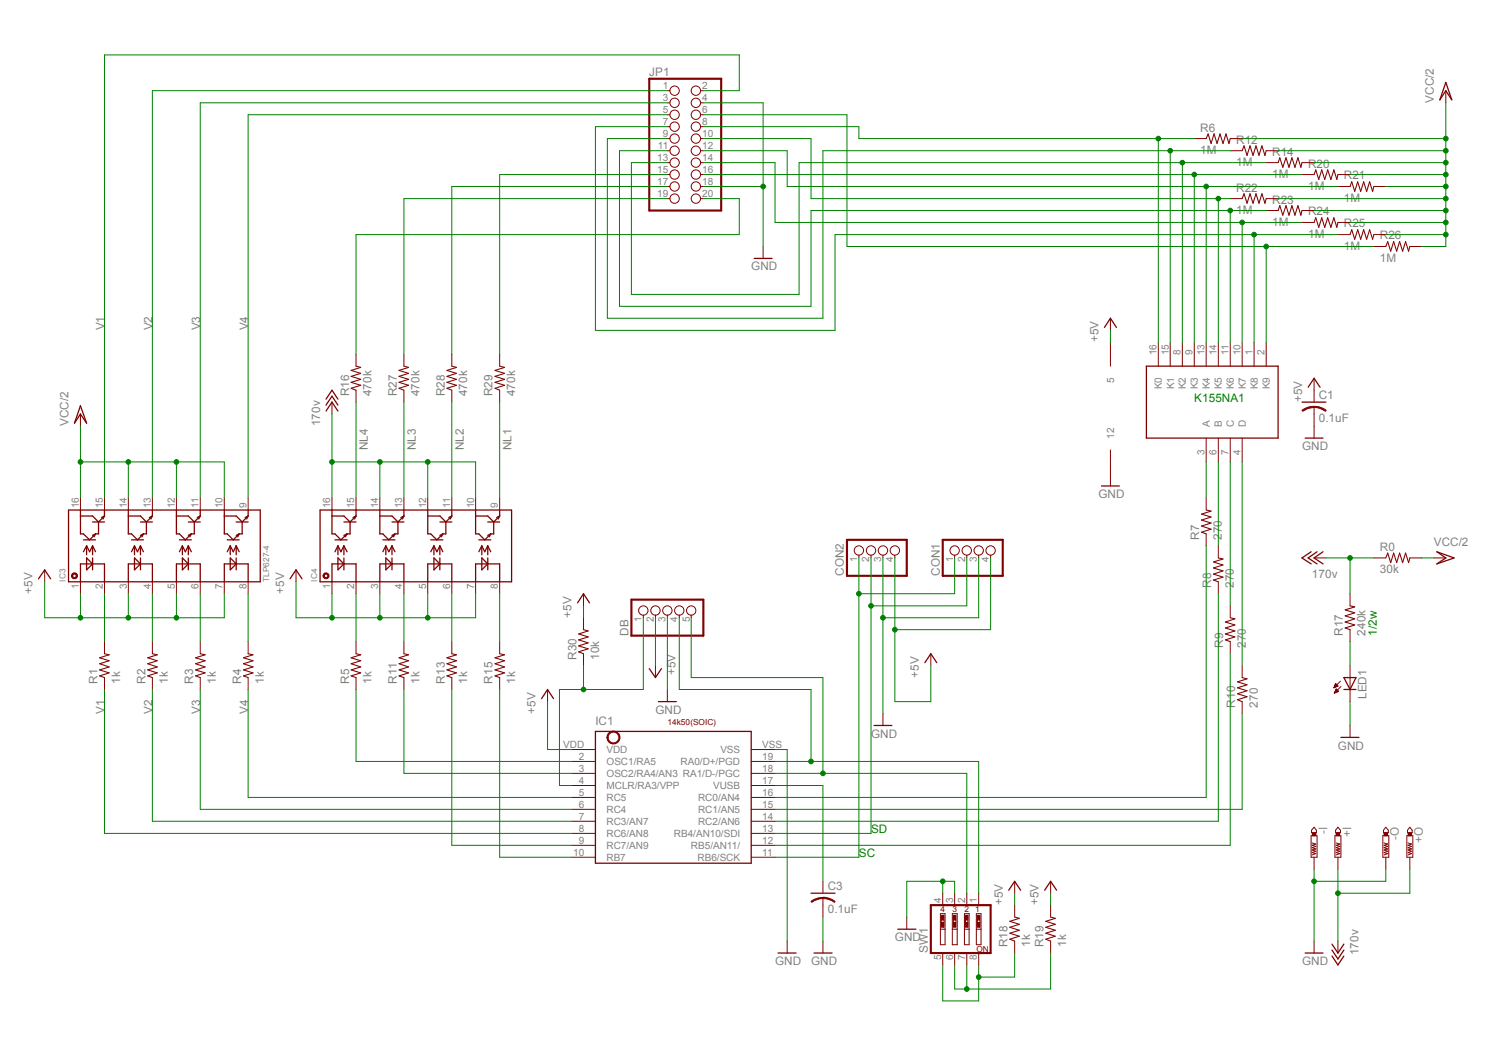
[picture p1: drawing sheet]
<svg xmlns="http://www.w3.org/2000/svg" width="297mm" height="210mm" viewBox="0 0 297 210" stroke-linecap="round" stroke-linejoin="round" font-family="sans-serif">
<g fill="none" stroke="#800000" stroke-width=".25">
<path d="M219.7 65.1l1.2-1.8 1.2 1.8M228 72.8h26.3v14.3h-26.3zM260.2 77l1.2-1.8 1.2 1.8M16 80.7l1.2 3.5-1.2-1.9-1.2 1.9zM219.1 96.6h3.6M259.6 87.1h3.6M7.7 115.1l1.2-1.8 1.2 1.8M260.8 109.7l-1.8 1.3 1.8 1.1M262 109.7l-1.8 1.3 1.8 1.1M263.2 109.7l-1.8 1.3 1.8 1.1M285.8 109.7l3.5 1.3-3.5 1.1 1.8-1.1zM118.4 145.5h31v26.2h-31z"/>
<path d="M154.8 189.5h3.6"/>
</g>
<g fill="none" stroke="#800000" stroke-width=".2">
<path d="M220.9 63.3v2.4M220.9 68.1v4.7M230.4 68.1v4.7M232.8 68.1v4.7M235.2 68.1v4.7M237.6 68.1v4.7M239.9 68.1v4.7M242.4 68.1v4.7M244.7 68.1v4.7M247.1 68.1v4.7M249.5 68.1v4.7M251.9 68.1v4.7"/>
<path d="M261.4 75.2v2.4M16 82.3v2.5M220.9 89.5v7.1M239.9 87.1v4.8M242.4 87.1v4.8M244.7 87.1v4.8M247.1 87.1v4.8M261.4 84.8v2.3M8.9 113.3v2.4M261.4 111h2.4M273.3 111h2.4M280.5 111h2.3"/>
<path d="M285.2 111h2.4M113.7 149.1h4.7M113.7 151.4h4.7M113.7 153.8h4.7M113.7 156.2h4.7M113.7 158.6h4.7M149.4 149.1h4.8M149.4 151.4h4.8M149.4 153.8h4.8M149.4 156.2h4.8M149.4 158.6h4.8M113.7 161h4.7"/>
<path d="M113.7 163.3h4.7M113.7 165.7h4.7M113.7 168.1h4.7M113.7 170.5h4.7M149.4 161h4.8M149.4 163.3h4.8M149.4 165.7h4.8M149.4 168.1h4.8M149.4 170.5h4.8M156.6 187.2v2.3"/>
</g>
<path d="M275.7 111l.4-1 .5 1.9 .6-1.9 .6 1.9 .6-1.9 .6 1.9 .6-1.9 .6 1.9 .3-.9" fill="none" stroke="#800000" stroke-width=".21"/>
<path d="M121.1 145.8a1.3 1.3 0 0 1 2 .2 1.3 1.3 0 0 1-.7 1.9 1.3 1.3 0 0 1-1.7-1.3h.2a1.09 1.09 0 0 1 1.5-1 1.09 1.09 0 0 1 .4 1.8 1.09 1.09 0 0 1-1.8-.3l-.1-.5h-.2z" fill-rule="evenodd" fill="#800000"/>
<g fill="none" stroke="#800000" stroke-width=".2">
<path d="M108.9 137.1v2.4M128 122.3v.6M130.4 122.3v.6M130.4 132.4v2.3M132.8 122.3v.6M132.8 137.1v2.4M135.1 122.3v.6M137.5 122.3v.6M121.1 145.8a1.3 1.3 0 0 1 2 .2 1.3 1.3 0 0 1-.7 1.9 1.3 1.3 0 0 1-1.7-1.3h.2a1.09 1.09 0 0 1 1.5-1 1.09 1.09 0 0 1 .4 1.8 1.09 1.09 0 0 1-1.8-.3l-.1-.5h-.2zM163.7 178.6v1.4M180.4 182.4v2.4"/>
<circle cx="128" cy="121.4" r=".93"/>
<circle cx="130.4" cy="121.4" r=".93"/>
<circle cx="132.8" cy="121.4" r=".93"/>
<circle cx="135.1" cy="121.4" r=".93"/>
<circle cx="137.5" cy="121.4" r=".93"/>
</g>
<path d="M107.7 138.9l1.2-1.8 1.2 1.8M129.2 133l1.2 1.7 1.2-1.7M131 139.5h3.5M161.3 177.6h4.8M178.6 184.8h3.6" fill="none" stroke="#800000" stroke-width=".25"/>
<path d="M125.6 119.3h14.3v7.1h-14.3z" fill="none" stroke="#800000" stroke-width=".42"/>
<path d="M163.7 178.4a3.9 3.9 0 0 1 2.4 .9l-.1 .2a4 4 0 0 0-2.3-.8z" fill-rule="evenodd" fill="#800000"/>
<path d="M163.7 178.4a3.9 3.9 0 0 1 2.4 .9l-.1 .2a4 4 0 0 0-2.3-.8z" fill="none" stroke="#800000" stroke-width=".2"/>
<path d="M161.3 179.3a3.7 3.7 0 0 1 2.4-.8v.2a4 4 0 0 0-2.2 .8z" fill-rule="evenodd" fill="#800000"/>
<g fill="none" stroke="#800000" stroke-width=".2">
<path d="M239.9 99v2.4M261.4 80.9v1.4M170.9 110.4v.6M173.3 110.4v.6M175.6 110.4v.6M178 110.4v.6M239.9 106.2v2.3M242.4 108.5v2.5M242.4 115.7v2.4M20.8 127.6v2.4M20.8 134.7v2.4M30.3 127.6v2.4"/>
<path d="M30.3 134.7v2.4M39.8 127.6v2.4M39.8 134.7v2.4M49.4 127.6v2.4M49.4 134.7v2.4M185.2 130v2.4M244.7 120.5v2.4M244.7 127.6v2.4M247.1 132.4v2.3M247.1 139.5v2.4M175.6 141.9v2.4M161.3 179.3a3.7 3.7 0 0 1 2.4-.8v.2a4 4 0 0 0-2.2 .8z"/>
<path d="M163.7 175.3v2.3M163.7 180v2.4M163.7 187.2v2.3M261.4 187.2v2.3M266.1 187.2v2.3"/>
<circle cx="170.9" cy="109.5" r=".93"/>
<circle cx="173.3" cy="109.5" r=".93"/>
<circle cx="175.6" cy="109.5" r=".93"/>
<circle cx="178" cy="109.5" r=".93"/>
</g>
<path d="M259 80h4.8M184 131.8l1.2-1.8 1.2 1.8M173.9 144.3h3.5M161.9 189.5h3.6M259.6 189.5h3.6M265 187.7l1.1 1.8 1.2-1.8M265 188.9l1.1 1.8 1.2-1.8M265 190.1l1.1 1.8 1.2-1.8" fill="none" stroke="#800000" stroke-width=".25"/>
<path d="M239.9 101.4l1 .2-1.9 .6 1.9 .6-1.9 .6 1.9 .6-1.9 .6 1.9 .6-1.9 .6 .9 .4M242.4 111l.9 .2-1.9 .6 1.9 .6-1.9 .5 1.9 .6-1.9 .7 1.9 .6-1.9 .6 1 .3M20.8 130l.9 .2-1.9 .6 1.9 .6-1.9 .6 1.9 .6-1.9 .6 1.9 .6-1.9 .6 1 .3M30.3 130l1 .2-1.9 .6 1.9 .6-1.9 .6 1.9 .6-1.9 .6 1.9 .6-1.9 .6 .9 .3M39.8 130l1 .2-1.9 .6 1.9 .6-1.9 .6 1.9 .6-1.9 .6 1.9 .6-1.9 .6 .9 .3M49.4 130l.9 .2-1.9 .6 1.9 .6-1.9 .6 1.9 .6-1.9 .6 1.9 .6-1.9 .6 1 .3M244.7 122.9l1 .2-1.9 .6 1.9 .6-1.9 .6 1.9 .6-1.9 .6 1.9 .6-1.9 .6 .9 .3M247.1 134.7l1 .3-1.9 .6 1.9 .6-1.9 .6 1.9 .6-1.9 .6 1.9 .6-1.9 .5 .9 .4" fill="none" stroke="#800000" stroke-width=".21"/>
<path d="M168.5 107.4h11.9v7.1h-11.9z" fill="none" stroke="#800000" stroke-width=".42"/>
<path d="M261.4 80.8a3.5 3.5 0 0 1 2.4 .8l-.1 .2a4 4 0 0 0-2.3-.8z" fill-rule="evenodd" fill="#800000"/>
<path d="M261.4 80.8a3.5 3.5 0 0 1 2.4 .8l-.1 .2a4 4 0 0 0-2.3-.8z" fill="none" stroke="#800000" stroke-width=".2"/>
<path d="M259 81.6a3.7 3.7 0 0 1 2.4-.8v.2a4 4 0 0 0-2.2 .8z" fill-rule="evenodd" fill="#800000"/>
<path d="M261.4 77.6v2.4M259 81.6a3.7 3.7 0 0 1 2.4-.8v.2a4 4 0 0 0-2.2 .8zM261.4 82.3v2.5M265.6 166.2h1.1v4.3h-1.1zM265.8 167.6l.7 .3-.7 .2 .7 .2-.7 .3 .7 .2-.7 .2 .7 .3-.7 .2 .7 .3-.7 .2M266.1 164.5l.6 .6v.5h-1v-.5z" fill="none" stroke="#800000" stroke-width=".2"/>
<path d="M265.8 165.6h.7v.6h-.7z" fill-rule="evenodd" fill="#800000"/>
<path d="M260.8 166.2h1.2v4.3h-1.2zM261 167.6l.7 .3-.7 .2 .7 .2-.7 .3 .7 .2-.7 .2 .7 .3-.7 .2 .7 .3-.7 .2M261.4 164.5l.5 .6v.5h-1v-.5zM265.8 165.6h.7v.6h-.7zM266.1 170.5v2.3" fill="none" stroke="#800000" stroke-width=".2"/>
<path d="M261.1 165.6h.6v.6h-.6z" fill-rule="evenodd" fill="#800000"/>
<g fill="none" stroke="#800000" stroke-width=".2">
<path d="M261.1 165.6h.6v.6h-.6zM261.4 170.5v2.3M187.1 181.7h.9v6.2h-.9zM187.1 184.8h.9M187.3 183v.5M187.8 183v.5M189.4 181.7h1v6.2h-1zM189.4 184.8h1M189.7 183v.5M190.2 183v.5M191.9 181.7h.9v6.2h-.9zM191.9 184.8h.9"/>
<path d="M192.1 183v.5M192.5 183v.5M194.2 181.7h1v6.2h-1zM194.2 184.8h1M194.4 183v.5M194.9 183v.5"/>
</g>
<path d="M185.2 180h11.9v9.5h-11.9z" fill="none" stroke="#800000" stroke-width=".42"/>
<path d="M187.3 183.5h.5v.9h-.5z" fill-rule="evenodd" fill="#800000"/>
<path d="M187.3 183.5h.5v.9h-.5z" fill="none" stroke="#800000" stroke-width=".2"/>
<path d="M187.3 182h.5v1h-.5z" fill-rule="evenodd" fill="#800000"/>
<path d="M187.3 182h.5v1h-.5z" fill="none" stroke="#800000" stroke-width=".2"/>
<path d="M189.7 183.5h.5v.9h-.5z" fill-rule="evenodd" fill="#800000"/>
<path d="M189.7 183.5h.5v.9h-.5z" fill="none" stroke="#800000" stroke-width=".2"/>
<path d="M189.7 182h.5v1h-.5z" fill-rule="evenodd" fill="#800000"/>
<path d="M189.7 182h.5v1h-.5z" fill="none" stroke="#800000" stroke-width=".2"/>
<path d="M192.1 183.5h.5v.9h-.5z" fill-rule="evenodd" fill="#800000"/>
<path d="M192.1 183.5h.5v.9h-.5z" fill="none" stroke="#800000" stroke-width=".2"/>
<path d="M192.1 182h.5v1h-.5z" fill-rule="evenodd" fill="#800000"/>
<path d="M192.1 182h.5v1h-.5z" fill="none" stroke="#800000" stroke-width=".2"/>
<path d="M194.4 183.5h.5v.9h-.5z" fill-rule="evenodd" fill="#800000"/>
<path d="M194.4 183.5h.5v.9h-.5z" fill="none" stroke="#800000" stroke-width=".2"/>
<path d="M194.4 182h.5v1h-.5z" fill-rule="evenodd" fill="#800000"/>
<g fill="none" stroke="#800000" stroke-width=".2">
<path d="M132.8 18h.5M139.4 18h.5M287.6 18v2.4M132.8 20.4h.5M132.8 22.8h.5M132.8 25.2h.5M132.8 27.6h.5M132.8 30h.5M132.8 32.3h.5M132.8 34.7h.5M132.8 37.1h.5M132.8 39.5h.5"/>
<path d="M139.4 20.4h.5M139.4 22.8h.5M139.4 25.2h.5M139.4 27.6h.5M139.4 30h.5M139.4 32.3h.5M139.4 34.7h.5M139.4 37.1h.5M139.4 39.5h.5M237.6 27.6h2.3M244.7 27.6h2.4M244.7 30h2.4"/>
<path d="M244.7 39.5h2.4M251.9 30h2.4M251.9 32.3h2.4M251.9 39.5h2.4M259 32.3h2.4M259 34.7h2.4M266.1 34.7h2.5M266.1 37.1h2.5M273.3 37.1h2.4M251.9 41.9h2.4M259 41.9h2.4M259 44.2h2.4"/>
<path d="M266.1 44.2h2.5M266.1 46.7h2.5M273.3 46.7h2.4M273.3 49h2.4M280.5 49h2.3M268.6 118.1v2.4M265.3 136.7h.2M265.4 136.7h.3M265.4 136.6h.5M265.5 136.5h.5M265.5 136.4h.6M265.5 137.8h.1"/>
<path d="M265.5 137.8h.2M265.5 136.3h.6M265.5 137.7h.4M265.6 136.2h.4M265.6 137.6h.5M265.6 136.1h.3M265.6 137.5h.6M265.6 136.1h.2M265.6 137.4h.6M265.7 135.9l.4 .5-.8 .4zM265.7 136h.1M265.7 137.3h.4"/>
<path d="M265.7 137.2h.3M265.8 137.1h.1M265.8 137l-.4 .8M265.8 137l.5 .5-.9 .3M265.8 137h.1M266.7 135.5l-1.4 1.3M266.7 136.5l-1.3 1.3M268.6 125.2v2.4M268.6 132.4v7.1M268.6 144.3v2.3M187.5 177.6v2.4M189.9 177.6v2.4"/>
<path d="M192.3 177.6v2.4M194.7 177.6v2.4M201.8 175.3v2.3M209 175.3v2.3M187.5 189.5v2.4M189.9 189.5v2.4M192.3 189.5v2.4M194.4 182h.5v1h-.5zM194.7 189.5v2.4M201.8 180v2.4M201.8 187.2v2.3M209 180v2.4"/>
<path d="M209 187.2v2.3"/>
<circle cx="134.2" cy="18" r=".93"/>
<circle cx="138.4" cy="18" r=".93"/>
<circle cx="134.2" cy="30" r=".93"/>
<circle cx="134.2" cy="32.3" r=".93"/>
<circle cx="134.2" cy="37.1" r=".93"/>
<circle cx="134.2" cy="39.5" r=".93"/>
<circle cx="134.2" cy="34.7" r=".93"/>
<circle cx="134.2" cy="20.4" r=".93"/>
<circle cx="134.2" cy="22.8" r=".93"/>
<circle cx="134.2" cy="25.2" r=".93"/>
<circle cx="134.2" cy="27.6" r=".93"/>
<circle cx="138.4" cy="37.1" r=".93"/>
<circle cx="138.4" cy="39.5" r=".93"/>
<circle cx="138.4" cy="32.3" r=".93"/>
<circle cx="138.4" cy="34.7" r=".93"/>
<circle cx="138.4" cy="22.8" r=".93"/>
<circle cx="138.4" cy="25.2" r=".93"/>
<circle cx="138.4" cy="30" r=".93"/>
<circle cx="138.4" cy="20.4" r=".93"/>
<circle cx="138.4" cy="27.6" r=".93"/>
</g>
<path d="M287.6 16.4l1.2 3.5-1.2-1.9-1.2 1.9zM20.8 101.4h-7.2v14.3M51.8 101.4v14.3h-31M267.3 134.7h2.4l-1.1 2.4zM267.3 137.1h2.4M266.7 146.6h3.6M200.7 177l1.1-1.7 1.2 1.7M207.8 177l1.2-1.7 1.2 1.7" fill="none" stroke="#800000" stroke-width=".25"/>
<g fill="none" stroke="#800000" stroke-width=".21">
<path d="M239.9 27.6l.4-1 .6 1.9 .6-1.9 .6 1.9 .6-1.9 .6 1.9 .6-1.9 .6 1.9 .2-.9M247.1 30l.4-1 .6 1.9 .6-1.9 .6 1.9 .6-1.9 .5 1.9 .6-1.9 .6 1.9 .3-.9M247.1 39.5l.4-1 .6 1.9 .6-1.9 .6 1.9 .6-1.9 .5 1.9 .6-1.9 .6 1.9 .3-.9M254.3 32.3l.3-.9 .6 1.9 .6-1.9 .6 1.9 .6-1.9 .6 1.9 .6-1.9 .6 1.9 .2-1M261.4 34.7l.3-.9 .6 1.9 .6-1.9 .6 1.9 .6-1.9 .7 1.9 .5-1.9 .6 1.9 .2-1M268.6 37.1l.3-.9 .6 1.9 .6-1.9 .6 1.9 .6-1.9 .6 1.9 .6-1.9 .5 1.9 .3-1M254.3 41.9l.3-1 .6 1.9 .6-1.9 .6 1.9 .6-1.9 .6 1.9 .6-1.9 .6 1.9 .2-.9M261.4 44.2l.3-.9 .6 1.9 .6-1.9 .6 1.9 .6-1.9 .7 1.9 .5-1.9 .6 1.9 .2-1M268.6 46.7l.3-1 .6 1.9 .6-1.9 .6 1.9 .6-1.9 .6 1.9 .6-1.9 .5 1.9 .3-.9M275.7 49l.4-1 .5 2 .6-2 .6 2 .6-2 .6 2 .6-2 .6 2 .3-1M268.6 120.5l.9 .2-1.9 .6 1.9 .6-1.9 .6 1.9 .6-1.9 .6 1.9 .6-1.9 .6 1 .3M201.8 182.4l1 .2-1.9 .6 1.9 .6-1.9 .6 1.9 .6-1.9 .6 1.9 .6-1.9 .6 .9 .4"/>
<path d="M209 182.4l.9 .2-1.9 .6 1.9 .6-1.9 .6 1.9 .6-1.9 .6 1.9 .6-1.9 .6 1 .4"/>
</g>
<path d="M129.2 15.7h14.3v26.2h-14.3z" fill="none" stroke="#800000" stroke-width=".42"/>
<path d="M14.3 114.2a.62 .62 0 0 1 .8-.2 .62 .62 0 0 1 .3 .7 .62 .62 0 0 1-1.1 .2l-.1-.4h.3l.2-.3 .4 .1 .1 .1-.1 .4-.4 .1-.2-.4h-.3z" fill-rule="evenodd" fill="#800000"/>
<g fill="none" stroke="#800000" stroke-width=".2">
<path d="M16 99v2.4M20.8 99v2.4M25.5 99v2.4M30.3 99v2.4M35.1 99v2.4M39.8 99v2.4M44.6 99v2.4M49.4 99v2.4M14.3 114.2a.62 .62 0 0 1 .8-.2 .62 .62 0 0 1 .3 .7 .62 .62 0 0 1-1.1 .2l-.1-.4h.3l.2-.3 .4 .1 .1 .1-.1 .4-.4 .1-.2-.4h-.3zM16 115.7v2.4M20.8 115.7v2.4M25.5 115.7v2.4"/>
<path d="M30.3 115.7v2.4M35.1 115.7v2.4M39.8 115.7v2.4M44.6 115.7v2.4M49.4 115.7v2.4"/>
</g>
<g fill="none" stroke="#800000" stroke-width=".25">
<path d="M13.6 115.7h7.2v-3.6h-4.8v3.6M16 101.4v4.8h.6l1.2 1.2 1.2-1.2M16 102.6h2.4l1.2 1.2M16.6 107.4h2.4M17.2 111l1.2 1.1-1.2 1.2zM17.2 108.5v1.8M17.2 108.5l-.6 1.2M17.2 108.5l.6 1.2 .6-1.2M18.4 108.5v1.8M18.4 111v2.3M18.4 103.8h2.4M18.4 108.5l.6 1.2"/>
<path d="M19 106.2l-.6 .3M19 106.2l-.3 .6M19.6 103.8v2.4h-.6M20.8 102.6l-1.2 1.2M20.8 102.6l-.3 .6M20.8 102.6l-.6 .3M25.5 115.7v-3.6h4.8v3.6M25.5 102.6h2.4l1.2 1.2M25.5 101.4v4.8h.7l1.1 1.2 1.2-1.2M26.2 107.4h2.3M26.8 111l1.1 1.1-1.1 1.2zM26.8 108.5v1.8"/>
<path d="M26.8 108.5l-.6 1.2M26.8 108.5l.5 1.2 .6-1.2M27.9 103.8h2.4M27.9 108.5v1.8M27.9 111v2.3M27.9 108.5l.6 1.2M28.5 106.2l-.6 .3M28.5 106.2l-.3 .6M29.1 103.8v2.4h-.6M30.3 101.4v1.2M30.3 102.6l-1.2 1.2M30.3 102.6l-.3 .6"/>
<path d="M30.3 102.6l-.6 .3M35.1 115.7v-3.6h4.7v3.6M35.1 102.6h2.4l1.2 1.2M35.1 101.4v4.8h.6l1.2 1.2 1.2-1.2M35.7 107.4h2.4M36.3 111l1.2 1.1-1.2 1.2zM36.3 108.5v1.8M36.3 108.5l-.6 1.2M36.3 108.5l.6 1.2 .6-1.2M37.5 103.8h2.3M37.5 108.5v1.8M37.5 111v2.3"/>
<path d="M37.5 108.5l.6 1.2M38.1 106.2l-.6 .3M38.1 106.2l-.3 .6M38.7 103.8v2.4h-.6M39.8 101.4v1.2M39.8 102.6l-1.1 1.2M39.8 102.6l-.3 .6M39.8 102.6l-.6 .3M44.6 115.7v-3.6h4.8v3.6M44.6 102.6h2.4l1.2 1.2M44.6 101.4v4.8h.6l1.2 1.2 1.2-1.2M45.2 107.4h2.4"/>
<path d="M45.8 111l1.2 1.1-1.2 1.2zM45.8 108.5v1.8M45.8 108.5l-.6 1.2M45.8 108.5l.6 1.2 .6-1.2M47 103.8h2.4M47 108.5v1.8M47 111v2.3M47 108.5l.6 1.2M47.6 106.2l-.6 .3M47.6 106.2l-.3 .6M48.2 103.8v2.4h-.6M49.4 101.4v1.2"/>
<path d="M49.4 102.6l-1.2 1.2M49.4 102.6l-.3 .6M49.4 102.6l-.6 .3M51.8 101.4h-31v1.2M70.8 101.4h-7.1v14.3M101.8 101.4v14.3h-31"/>
</g>
<path d="M64.3 114.2a.62 .62 0 0 1 .8-.2 .62 .62 0 0 1 .3 .7 .62 .62 0 0 1-1.1 .2v-.4h.2l.2-.3 .4 .1 .1 .1-.1 .4-.4 .1-.2-.4h-.2z" fill-rule="evenodd" fill="#800000"/>
<g fill="none" stroke="#800000" stroke-width=".2">
<path d="M151.8 49v2.4M70.8 70.4v2.4M70.8 77.6v2.4M80.3 70.4v2.4M80.3 77.6v2.4M89.9 70.4v2.4M89.9 77.6v2.4M99.4 70.4v2.4M99.4 77.6v2.4M66 99v2.4M70.8 99v2.4M75.6 99v2.4"/>
<path d="M80.3 99v2.4M85.1 99v2.4M89.9 99v2.4M94.6 99v2.4M99.4 99v2.4M58.9 113.3v2.4M64.3 114.2a.62 .62 0 0 1 .8-.2 .62 .62 0 0 1 .3 .7 .62 .62 0 0 1-1.1 .2v-.4h.2l.2-.3 .4 .1 .1 .1-.1 .4-.4 .1-.2-.4h-.2zM66 115.7v2.4M70.8 115.7v2.4M75.6 115.7v2.4M80.3 115.7v2.4M85.1 115.7v2.4"/>
<path d="M89.9 115.7v2.4M94.6 115.7v2.4M99.4 115.7v2.4M189.9 110.4v.6M192.3 110.4v.6M194.7 110.4v.6M197.1 110.4v.6M70.8 127.6v2.4M70.8 134.7v2.4M80.3 127.6v2.4M80.3 134.7v2.4M89.9 127.6v2.4"/>
<path d="M89.9 134.7v2.4M99.4 127.6v2.4M99.4 134.7v2.4M275.1 166.2h1.2v4.3h-1.2zM275.3 167.6l.8 .3-.8 .2 .8 .2-.8 .3 .8 .2-.8 .2 .8 .3-.8 .2 .8 .3-.8 .2M275.7 164.5l.5 .6v.5h-1v-.5z"/>
<circle cx="189.9" cy="109.5" r=".93"/>
<circle cx="192.3" cy="109.5" r=".93"/>
<circle cx="194.7" cy="109.5" r=".93"/>
<circle cx="197.1" cy="109.5" r=".93"/>
</g>
<g fill="none" stroke="#800000" stroke-width=".25">
<path d="M150 51.4h3.6M57.7 115.1l1.2-1.8 1.2 1.8M63.7 115.7h7.1v-3.6h-4.8v3.6M66 101.4v4.8h.6l1.2 1.2 1.2-1.2M66 102.6h2.4l1.2 1.2M66.6 107.4h2.4M67.2 111l1.2 1.1-1.2 1.2zM67.2 108.5v1.8M67.2 108.5l-.6 1.2M67.2 108.5l.6 1.2 .6-1.2M68.4 108.5v1.8M68.4 111v2.3"/>
<path d="M68.4 103.8h2.4M68.4 108.5l.6 1.2M69 106.2l-.6 .3M69 106.2l-.3 .6M69.6 103.8v2.4h-.6M70.8 102.6l-1.2 1.2M70.8 102.6l-.6 .3M70.8 102.6l-.3 .6M75.6 115.7v-3.6h4.7v3.6M75.6 102.6h2.4l1.2 1.2M75.6 101.4v4.8h.6l1.1 1.2 1.3-1.2M76.2 107.4h2.4"/>
<path d="M76.8 111l1.2 1.1-1.2 1.2zM76.8 108.5v1.8M76.8 108.5l-.6 1.2M76.8 108.5l.5 1.2 .7-1.2M78 103.8h2.3M78 108.5v1.8M78 111v2.3M78 108.5l.6 1.2M78.6 106.2l-.6 .3M78.6 106.2l-.3 .6M79.2 103.8v2.4h-.6M80.3 101.4v1.2"/>
<path d="M80.3 102.6l-1.1 1.2M80.3 102.6l-.2 .6M80.3 102.6l-.5 .3M85.1 115.7v-3.6h4.8v3.6M85.1 102.6h2.4l1.2 1.2M85.1 101.4v4.8h.6l1.2 1.2 1.2-1.2M85.7 107.4h2.4M86.3 111l1.2 1.1-1.2 1.2zM86.3 108.5v1.8M86.3 108.5l-.6 1.2M86.3 108.5l.6 1.2 .6-1.2M87.5 103.8h2.4"/>
<path d="M87.5 108.5v1.8M87.5 111v2.3M87.5 108.5l.6 1.2M88.1 106.2l-.6 .3M88.1 106.2l-.3 .6M88.7 103.8v2.4h-.6M89.9 101.4v1.2M89.9 102.6l-1.2 1.2M89.9 102.6l-.3 .6M89.9 102.6l-.6 .3M94.6 115.7v-3.6h4.8v3.6M94.6 102.6h2.4l1.2 1.2"/>
<path d="M94.6 101.4v4.8h.6l1.2 1.2 1.2-1.2M95.2 107.4h2.4M95.8 111l1.2 1.1-1.2 1.2zM95.8 108.5v1.8M95.8 108.5l-.6 1.2M95.8 108.5l.6 1.2 .6-1.2M97 103.8h2.4M97 108.5v1.8M97 111v2.3M97 108.5l.6 1.2M97.6 106.2l-.6 .3M97.6 106.2l-.3 .6"/>
<path d="M98.2 103.8v2.4h-.6M99.4 101.4v1.2M99.4 102.6l-1.2 1.2M99.4 102.6l-.3 .6M99.4 102.6l-.6 .3M101.8 101.4h-31v1.2"/>
</g>
<path d="M70.8 72.8l1 .3-2 .6 2 .6-2 .5 2 .6-2 .6 2 .6-2 .6 1 .4M80.3 72.8l1 .3-1.9 .6 1.9 .6-1.9 .5 1.9 .6-1.9 .6 1.9 .6-1.9 .6 .9 .4M89.9 72.8l.9 .3-1.9 .6 1.9 .6-1.9 .5 1.9 .6-1.9 .6 1.9 .6-1.9 .6 1 .4M99.4 72.8l1 .3-1.9 .6 1.9 .6-1.9 .5 1.9 .6-1.9 .6 1.9 .6-1.9 .6 .9 .4M70.8 130l1 .2-2 .6 2 .6-2 .6 2 .6-2 .6 2 .6-2 .6 1 .3M80.3 130l1 .2-1.9 .6 1.9 .6-1.9 .6 1.9 .6-1.9 .6 1.9 .6-1.9 .6 .9 .3M89.9 130l.9 .2-1.9 .6 1.9 .6-1.9 .6 1.9 .6-1.9 .6 1.9 .6-1.9 .6 1 .3M99.4 130l1 .2-1.9 .6 1.9 .6-1.9 .6 1.9 .6-1.9 .6 1.9 .6-1.9 .6 .9 .3" fill="none" stroke="#800000" stroke-width=".21"/>
<path d="M187.5 107.4h12v7.1h-12z" fill="none" stroke="#800000" stroke-width=".42"/>
<path d="M275.3 165.6h.7v.6h-.7z" fill-rule="evenodd" fill="#800000"/>
<path d="M275.3 165.6h.7v.6h-.7zM275.7 170.5v2.3M279.9 166.2h1.2v4.3h-1.2zM280.1 167.6l.7 .3-.7 .2 .7 .2-.7 .3 .7 .2-.7 .2 .7 .3-.7 .2 .7 .3-.7 .2M280.5 164.5l.4 .6v.5h-.9v-.5z" fill="none" stroke="#800000" stroke-width=".2"/>
<path d="M280.1 165.6h.7v.6h-.7z" fill-rule="evenodd" fill="#800000"/>
<path d="M66 80v2.3M116.1 118.1v2.4M116.1 122.9v2.3M116.1 130v2.4M280.1 165.6h.7v.6h-.7zM280.5 170.5v2.3" fill="none" stroke="#800000" stroke-width=".2"/>
<path d="M64.9 79.4l1.1-1.8 1.2 1.8M64.9 81.7l1.1-1.7 1.2 1.7M64.9 80.6l1.1-1.8 1.2 1.8M114.9 119.9l1.2-1.8 1.2 1.8" fill="none" stroke="#800000" stroke-width=".25"/>
<path d="M116.1 125.2l.9 .3-1.9 .6 1.9 .6-1.9 .6 1.9 .5-1.9 .6 1.9 .6-1.9 .6 1 .4" fill="none" stroke="#800000" stroke-width=".21"/>
<path d="M168.5 49h104.8M251.9 49v19.1" fill="none" stroke="#008000" stroke-width=".2"/>
<circle cx="251.9" cy="49" r=".46" fill="#008000"/>
<g fill="none" stroke="#008000" stroke-width=".2">
<path d="M139.9 22.8h28.6v26.2M154.2 44.2h104.8M247.1 44.2v23.9"/>
<circle cx="251.9" cy="49" r=".46"/>
</g>
<circle cx="247.1" cy="44.2" r=".46" fill="#008000"/>
<g fill="none" stroke="#008000" stroke-width=".2">
<path d="M139.9 32.3h14.3v11.9M161.3 41.9h90.6M244.7 41.9v26.2"/>
<circle cx="247.1" cy="44.2" r=".46"/>
</g>
<circle cx="244.7" cy="41.9" r=".46" fill="#008000"/>
<g fill="none" stroke="#008000" stroke-width=".2">
<path d="M132.8 30h-9.6v30.9h38.1v-19M156.6 37.1h109.5M239.9 37.1v31"/>
<circle cx="244.7" cy="41.9" r=".46"/>
</g>
<circle cx="239.9" cy="37.1" r=".46" fill="#008000"/>
<g fill="none" stroke="#008000" stroke-width=".2">
<path d="M139.9 30h16.7v7.1M139.9 34.7h119.1M237.6 34.7v33.4"/>
<circle cx="239.9" cy="37.1" r=".46"/>
</g>
<circle cx="237.6" cy="34.7" r=".46" fill="#008000"/>
<g fill="none" stroke="#008000" stroke-width=".2">
<path d="M125.6 32.3v26.2h33.4v-26.2h92.9M235.2 32.3v35.8"/>
<circle cx="237.6" cy="34.7" r=".46"/>
</g>
<circle cx="235.2" cy="32.3" r=".46" fill="#008000"/>
<g fill="none" stroke="#008000" stroke-width=".2">
<path d="M125.6 32.3h7.2M244.7 30h-11.9v38.1"/>
<circle cx="235.2" cy="32.3" r=".46"/>
</g>
<circle cx="232.8" cy="30" r=".46" fill="#008000"/>
<g fill="none" stroke="#008000" stroke-width=".2">
<path d="M132.8 27.6h-12v35.7h42.9v-33.3h69.1M170.9 27.6h66.7M230.4 27.6v40.5"/>
<circle cx="232.8" cy="30" r=".46"/>
</g>
<circle cx="230.4" cy="27.6" r=".46" fill="#008000"/>
<g fill="none" stroke="#008000" stroke-width=".2">
<path d="M139.9 25.2h31v2.4M220.9 65.7v2.4M8.9 115.7v7.2h35.7v-4.8M16 118.1v4.8M25.5 118.1v4.8M35.1 118.1v4.8"/>
<circle cx="230.4" cy="27.6" r=".46"/>
</g>
<circle cx="16" cy="122.9" r=".46" fill="#008000"/>
<circle cx="16" cy="122.9" r=".46" fill="none" stroke="#008000" stroke-width=".2"/>
<circle cx="25.5" cy="122.9" r=".46" fill="#008000"/>
<circle cx="25.5" cy="122.9" r=".46" fill="none" stroke="#008000" stroke-width=".2"/>
<circle cx="35.1" cy="122.9" r=".46" fill="#008000"/>
<g fill="none" stroke="#008000" stroke-width=".2">
<path d="M178 111v28.5h7.2v-7.1M197.1 111v14.2h-19.1M108.9 139.5v9.6h4.8M130.4 122.9v9.5"/>
<circle cx="35.1" cy="122.9" r=".46"/>
</g>
<circle cx="178" cy="125.2" r=".46" fill="#008000"/>
<g fill="none" stroke="#008000" stroke-width=".2">
<path d="M58.9 115.7v7.2h35.7v-4.8M66 118.1v4.8M75.6 118.1v4.8M85.1 118.1v4.8M201.8 177.6v2.4M209 177.6v2.4"/>
<circle cx="178" cy="125.2" r=".46"/>
</g>
<circle cx="66" cy="122.9" r=".46" fill="#008000"/>
<circle cx="66" cy="122.9" r=".46" fill="none" stroke="#008000" stroke-width=".2"/>
<circle cx="75.6" cy="122.9" r=".46" fill="#008000"/>
<circle cx="75.6" cy="122.9" r=".46" fill="none" stroke="#008000" stroke-width=".2"/>
<circle cx="85.1" cy="122.9" r=".46" fill="#008000"/>
<g fill="none" stroke="#008000" stroke-width=".2">
<path d="M247.1 27.6h40.5M254.3 39.5h33.3M254.3 30h33.3M261.4 32.3h26.2M268.6 34.7h19M275.7 37.1h11.9M287.6 20.4v28.6h-4.8M261.4 41.9h26.2M268.6 44.2h19M275.7 46.7h11.9M282.8 111h2.4M116.1 120.5v2.4"/>
<circle cx="85.1" cy="122.9" r=".46"/>
</g>
<circle cx="287.6" cy="27.6" r=".46" fill="#008000"/>
<circle cx="287.6" cy="27.6" r=".46" fill="none" stroke="#008000" stroke-width=".2"/>
<circle cx="287.6" cy="30" r=".46" fill="#008000"/>
<circle cx="287.6" cy="30" r=".46" fill="none" stroke="#008000" stroke-width=".2"/>
<circle cx="287.6" cy="32.3" r=".46" fill="#008000"/>
<circle cx="287.6" cy="32.3" r=".46" fill="none" stroke="#008000" stroke-width=".2"/>
<circle cx="287.6" cy="34.7" r=".46" fill="#008000"/>
<circle cx="287.6" cy="34.7" r=".46" fill="none" stroke="#008000" stroke-width=".2"/>
<circle cx="287.6" cy="37.1" r=".46" fill="#008000"/>
<circle cx="287.6" cy="37.1" r=".46" fill="none" stroke="#008000" stroke-width=".2"/>
<circle cx="287.6" cy="39.5" r=".46" fill="#008000"/>
<circle cx="287.6" cy="39.5" r=".46" fill="none" stroke="#008000" stroke-width=".2"/>
<circle cx="287.6" cy="41.9" r=".46" fill="#008000"/>
<circle cx="287.6" cy="41.9" r=".46" fill="none" stroke="#008000" stroke-width=".2"/>
<circle cx="287.6" cy="44.2" r=".46" fill="#008000"/>
<circle cx="287.6" cy="44.2" r=".46" fill="none" stroke="#008000" stroke-width=".2"/>
<circle cx="287.6" cy="46.7" r=".46" fill="#008000"/>
<g fill="none" stroke="#008000" stroke-width=".2">
<path d="M16 84.8v14.2M16 91.9h28.6v7.1M25.5 91.9v7.1M35.1 91.9v7.1"/>
<circle cx="287.6" cy="46.7" r=".46"/>
</g>
<circle cx="25.5" cy="91.9" r=".46" fill="#008000"/>
<circle cx="25.5" cy="91.9" r=".46" fill="none" stroke="#008000" stroke-width=".2"/>
<circle cx="35.1" cy="91.9" r=".46" fill="#008000"/>
<circle cx="35.1" cy="91.9" r=".46" fill="none" stroke="#008000" stroke-width=".2"/>
<circle cx="16" cy="91.9" r=".46" fill="#008000"/>
<g fill="none" stroke="#008000" stroke-width=".2">
<path d="M132.8 122.9v14.2M154.2 149.1h2.4v38.1M261.4 172.8v14.4M275.7 172.8v2.5h-14.3M163.7 182.4v4.8"/>
<circle cx="16" cy="91.9" r=".46"/>
</g>
<circle cx="261.4" cy="175.3" r=".46" fill="#008000"/>
<g fill="none" stroke="#008000" stroke-width=".2">
<path d="M175.6 111v30.9M194.7 111v11.9h-19.1"/>
<circle cx="261.4" cy="175.3" r=".46"/>
</g>
<circle cx="175.6" cy="122.9" r=".46" fill="#008000"/>
<g fill="none" stroke="#008000" stroke-width=".2">
<path d="M187.5 175.3v2.3M189.9 177.6v-2.3h-9.5v7.1"/>
<circle cx="175.6" cy="122.9" r=".46"/>
</g>
<circle cx="187.5" cy="175.3" r=".46" fill="#008000"/>
<g fill="none" stroke="#008000" stroke-width=".2">
<path d="M139.9 20.4h11.9v28.6M139.9 37.1h11.9M268.6 139.5v4.8"/>
<circle cx="187.5" cy="175.3" r=".46"/>
</g>
<circle cx="151.8" cy="37.1" r=".46" fill="#008000"/>
<g fill="none" stroke="#008000" stroke-width=".2">
<path d="M266.1 172.8v14.4M280.5 172.8v4.8h-14.4"/>
<circle cx="151.8" cy="37.1" r=".46"/>
</g>
<circle cx="266.2" cy="177.6" r=".46" fill="#008000"/>
<g fill="none" stroke="#008000" stroke-width=".2">
<path d="M263.8 111h9.5M268.6 111v7.1"/>
<circle cx="266.2" cy="177.6" r=".46"/>
</g>
<circle cx="268.6" cy="111" r=".46" fill="#008000"/>
<g fill="none" stroke="#008000" stroke-width=".2">
<path d="M66 82.3v16.7M66 91.9h28.6v7.1M75.6 91.9v7.1M85.1 91.9v7.1"/>
<circle cx="268.6" cy="111" r=".46"/>
</g>
<circle cx="66" cy="91.9" r=".46" fill="#008000"/>
<circle cx="66" cy="91.9" r=".46" fill="none" stroke="#008000" stroke-width=".2"/>
<circle cx="75.6" cy="91.9" r=".46" fill="#008000"/>
<circle cx="75.6" cy="91.9" r=".46" fill="none" stroke="#008000" stroke-width=".2"/>
<circle cx="85.1" cy="91.9" r=".46" fill="#008000"/>
<g fill="none" stroke="#008000" stroke-width=".2">
<path d="M161.3 39.5h83.4M242.4 39.5v28.6"/>
<circle cx="85.1" cy="91.9" r=".46"/>
</g>
<circle cx="242.4" cy="39.5" r=".46" fill="#008000"/>
<g fill="none" stroke="#008000" stroke-width=".2">
<path d="M139.9 27.6h21.4v11.9M166.1 46.7h100M249.5 46.7v21.4"/>
<circle cx="242.4" cy="39.5" r=".46"/>
</g>
<circle cx="249.5" cy="46.7" r=".46" fill="#008000"/>
<g fill="none" stroke="#008000" stroke-width=".2">
<path d="M132.8 25.2h-14.4v40.5h47.7v-19M132.8 22.8h-83.4v76.2M132.8 20.4h-93v78.6M116.1 132.4v4.7M128 122.9v14.2h-16.7v19.1h2.4M154.2 156.2h9.5v19.1"/>
<circle cx="249.5" cy="46.7" r=".46"/>
</g>
<circle cx="116.1" cy="137.1" r=".46" fill="#008000"/>
<g fill="none" stroke="#008000" stroke-width=".2">
<path d="M135.1 122.9v14.2h26.2v14.3M154.2 151.4h40.5v26.2"/>
<circle cx="116.1" cy="137.1" r=".46"/>
</g>
<circle cx="161.3" cy="151.4" r=".46" fill="#008000"/>
<g fill="none" stroke="#008000" stroke-width=".2">
<path d="M137.5 122.9v11.8h26.2v19.1M154.2 153.8h38.1v23.8"/>
<circle cx="161.3" cy="151.4" r=".46"/>
</g>
<circle cx="163.7" cy="153.8" r=".46" fill="#008000"/>
<g fill="none" stroke="#008000" stroke-width=".2">
<path d="M132.8 18h-102.5v81M139.9 18h7.2v-7.1h-126.3v88.1M239.9 91.9v7.1M242.4 91.9v16.6M244.7 91.9v28.6M247.1 91.9v40.5M239.9 108.5v50.1h-85.7M242.4 118.1v45.2h-88.2M30.3 137.1v26.2h83.4M244.7 130v38.1h-90.5M247.1 141.9v19.1h-92.9M194.7 191.9v7.2"/>
<path d="M201.8 189.5v4.8h-7.1"/>
<circle cx="163.7" cy="153.8" r=".46"/>
</g>
<circle cx="194.7" cy="194.3" r=".46" fill="#008000"/>
<g fill="none" stroke="#008000" stroke-width=".2">
<path d="M187.5 191.9v7.2h7.2M209 189.5v7.2h-16.7v-4.8"/>
<circle cx="194.7" cy="194.3" r=".46"/>
</g>
<circle cx="192.3" cy="196.7" r=".46" fill="#008000"/>
<g fill="none" stroke="#008000" stroke-width=".2">
<path d="M70.8 80v19M80.3 80v19M89.9 80v19M99.4 80v19M20.8 118.1v9.5M30.3 118.1v9.5M39.8 118.1v9.5M49.4 118.1v9.5M70.8 118.1v9.5M80.3 118.1v9.5M89.9 118.1v9.5M99.4 118.1v9.5"/>
<path d="M173.3 111v54.7h-19.1M192.3 111v9.5h-19M20.8 137.1v28.6h92.9M39.8 137.1v23.9h73.9M49.4 137.1v21.5h64.3M70.8 137.1v14.3h42.9M80.3 137.1v16.7h33.4M89.9 137.1v31h23.8M99.4 137.1v33.4h14.3M189.9 191.9v4.8h2.4"/>
<circle cx="192.3" cy="196.7" r=".46"/>
</g>
<circle cx="173.3" cy="120.5" r=".46" fill="#008000"/>
<g fill="none" stroke="#008000" stroke-width=".2">
<path d="M170.9 111v59.5h-16.7M189.9 111v7.1h-19"/>
<circle cx="173.3" cy="120.5" r=".46"/>
</g>
<circle cx="170.9" cy="118.1" r=".46" fill="#008000"/>
<g fill="none" stroke="#008000" stroke-width=".2">
<path d="M132.8 34.7h-33.4v35.7M132.8 37.1h-42.9v33.3M132.8 39.5h-52.5v30.9M139.9 39.5h7.2v7.2h-76.3v23.7M268.6 127.6v4.8"/>
<circle cx="170.9" cy="118.1" r=".46"/>
</g>
<g font-size="2.3" fill="#808080">
<text x="129.2" y="15.1">JP1</text>
<text x="285.2" y="20.4" transform="rotate(-90 285.2 20.4)">VCC/2</text>
<text x="238.8" y="26.2">R6</text>
<text x="245.9" y="28.6">R12</text>
<text x="238.8" y="30.7">1M</text>
<text x="245.9" y="33.1">1M</text>
<text x="253.1" y="35.4">1M</text>
<text x="253.1" y="30.9">R14</text>
<text x="260.2" y="33.3">R20</text>
<text x="267.3" y="35.7">R21</text>
<text x="245.9" y="38.1">R22</text>
<text x="253.1" y="40.5">R23</text>
<text x="260.2" y="37.8">1M</text>
<text x="267.3" y="40.2">1M</text>
<text x="245.9" y="42.6">1M</text>
<text x="253.1" y="45">1M</text>
<text x="260.2" y="47.3">1M</text>
<text x="260.2" y="42.8">R24</text>
<text x="267.3" y="45.2">R25</text>
<text x="274.5" y="47.6">R26</text>
<text x="149.4" y="53.8">GND</text>
<text x="267.3" y="49.7">1M</text>
<text x="274.5" y="52.1">1M</text>
<text x="20.8" y="65.7" transform="rotate(-90 20.8 65.7)">V1</text>
<text x="30.3" y="65.7" transform="rotate(-90 30.3 65.7)">V2</text>
<text x="39.8" y="65.7" transform="rotate(-90 39.8 65.7)">V3</text>
<text x="49.4" y="65.7" transform="rotate(-90 49.4 65.7)">V4</text>
<text x="218.5" y="68.1" transform="rotate(-90 218.5 68.1)">+5V</text>
<text x="69.4" y="78.8" transform="rotate(-90 69.4 78.8)">R16</text>
<text x="73.9" y="78.8" transform="rotate(-90 73.9 78.8)">470k</text>
<text x="79" y="78.8" transform="rotate(-90 79 78.8)">R27</text>
<text x="83.4" y="78.8" transform="rotate(-90 83.4 78.8)">470k</text>
<text x="88.5" y="78.8" transform="rotate(-90 88.5 78.8)">R28</text>
<text x="93" y="78.8" transform="rotate(-90 93 78.8)">470k</text>
<text x="98" y="78.8" transform="rotate(-90 98 78.8)">R29</text>
<text x="102.5" y="78.8" transform="rotate(-90 102.5 78.8)">470k</text>
<text x="259" y="80" transform="rotate(-90 259 80)">+5V</text>
<text x="262.3" y="83.9">0.1uF</text>
<text x="262.3" y="79.4">C1</text>
<text x="13.6" y="84.8" transform="rotate(-90 13.6 84.8)">VCC/2</text>
<text x="63.7" y="84.8" transform="rotate(-90 63.7 84.8)">170v</text>
<text x="73.2" y="89.5" transform="rotate(-90 73.2 89.5)">NL4</text>
<text x="82.7" y="89.5" transform="rotate(-90 82.7 89.5)">NL3</text>
<text x="92.2" y="89.5" transform="rotate(-90 92.2 89.5)">NL2</text>
<text x="101.8" y="89.5" transform="rotate(-90 101.8 89.5)">NL1</text>
<text x="259" y="89.5">GND</text>
<text x="218.5" y="99">GND</text>
<text x="238.5" y="107.4" transform="rotate(-90 238.5 107.4)">R7</text>
<text x="243" y="107.4" transform="rotate(-90 243 107.4)">270</text>
<text x="274.5" y="109.5">R0</text>
<text x="285.2" y="108.5">VCC/2</text>
<text x="6.5" y="118.1" transform="rotate(-90 6.5 118.1)">+5V</text>
<text x="56.5" y="118.1" transform="rotate(-90 56.5 118.1)">+5V</text>
<text x="167.9" y="114.5" transform="rotate(-90 167.9 114.5)">CON2</text>
<text x="186.9" y="114.5" transform="rotate(-90 186.9 114.5)">CON1</text>
<text x="240.9" y="116.9" transform="rotate(-90 240.9 116.9)">R8</text>
<text x="245.4" y="116.9" transform="rotate(-90 245.4 116.9)">270</text>
<text x="261" y="115">170v</text>
<text x="274.5" y="114">30k</text>
<text x="113.7" y="122.9" transform="rotate(-90 113.7 122.9)">+5V</text>
<text x="114.7" y="131.2" transform="rotate(-90 114.7 131.2)">R30</text>
<text x="119.2" y="131.2" transform="rotate(-90 119.2 131.2)">10k</text>
<text x="125" y="126.4" transform="rotate(-90 125 126.4)">DB</text>
<text x="243.3" y="128.8" transform="rotate(-90 243.3 128.8)">R9</text>
<text x="247.8" y="128.8" transform="rotate(-90 247.8 128.8)">270</text>
<text x="267.1" y="126.4" transform="rotate(-90 267.1 126.4)">R17</text>
<text x="271.7" y="126.4" transform="rotate(-90 271.7 126.4)">240k</text>
<text x="19.4" y="135.9" transform="rotate(-90 19.4 135.9)">R1</text>
<text x="23.9" y="135.9" transform="rotate(-90 23.9 135.9)">1k</text>
<text x="28.9" y="135.9" transform="rotate(-90 28.9 135.9)">R2</text>
<text x="33.4" y="135.9" transform="rotate(-90 33.4 135.9)">1k</text>
<text x="38.4" y="135.9" transform="rotate(-90 38.4 135.9)">R3</text>
<text x="42.9" y="135.9" transform="rotate(-90 42.9 135.9)">1k</text>
<text x="48" y="135.9" transform="rotate(-90 48 135.9)">R4</text>
<text x="52.5" y="135.9" transform="rotate(-90 52.5 135.9)">1k</text>
<text x="69.4" y="135.9" transform="rotate(-90 69.4 135.9)">R5</text>
<text x="73.9" y="135.9" transform="rotate(-90 73.9 135.9)">1k</text>
<text x="79" y="135.9" transform="rotate(-90 79 135.9)">R11</text>
<text x="83.4" y="135.9" transform="rotate(-90 83.4 135.9)">1k</text>
<text x="88.5" y="135.9" transform="rotate(-90 88.5 135.9)">R13</text>
<text x="93" y="135.9" transform="rotate(-90 93 135.9)">1k</text>
<text x="98" y="135.9" transform="rotate(-90 98 135.9)">R15</text>
<text x="102.5" y="135.9" transform="rotate(-90 102.5 135.9)">1k</text>
<text x="134.4" y="134.2" transform="rotate(-90 134.4 134.2)">+5V</text>
<text x="182.8" y="134.7" transform="rotate(-90 182.8 134.7)">+5V</text>
<text x="20.8" y="141.9" transform="rotate(-90 20.8 141.9)">V1</text>
<text x="30.3" y="141.9" transform="rotate(-90 30.3 141.9)">V2</text>
<text x="39.8" y="141.9" transform="rotate(-90 39.8 141.9)">V3</text>
<text x="49.4" y="141.9" transform="rotate(-90 49.4 141.9)">V4</text>
<text x="106.6" y="141.9" transform="rotate(-90 106.6 141.9)">+5V</text>
<text x="130.4" y="141.9">GND</text>
<text x="245.7" y="140.7" transform="rotate(-90 245.7 140.7)">R10</text>
<text x="250.2" y="140.7" transform="rotate(-90 250.2 140.7)">270</text>
<text x="271.9" y="139" transform="rotate(-90 271.9 139)">LED1</text>
<text x="118.4" y="144.3">IC1</text>
<text x="173.3" y="146.7">GND</text>
<text x="266.1" y="149.1">GND</text>
<text x="264" y="165.9" transform="rotate(-90 264 165.9)">-I</text>
<text x="268.8" y="166.5" transform="rotate(-90 268.8 166.5)">+I</text>
<text x="278.3" y="167.1" transform="rotate(-90 278.3 167.1)">-O</text>
<text x="283" y="167.7" transform="rotate(-90 283 167.7)">+O</text>
<text x="164.7" y="177">C3</text>
<text x="164.7" y="181.6">0.1uF</text>
<text x="199.5" y="180" transform="rotate(-90 199.5 180)">+5V</text>
<text x="206.6" y="180" transform="rotate(-90 206.6 180)">+5V</text>
<text x="154.2" y="191.9">GND</text>
<text x="161.3" y="191.9">GND</text>
<text x="178" y="187.2">GND</text>
<text x="184.6" y="189.5" transform="rotate(-90 184.6 189.5)">SW1</text>
<text x="200.4" y="188.3" transform="rotate(-90 200.4 188.3)">R18</text>
<text x="204.9" y="188.3" transform="rotate(-90 204.9 188.3)">1k</text>
<text x="207.6" y="188.3" transform="rotate(-90 207.6 188.3)">R19</text>
<text x="212.1" y="188.3" transform="rotate(-90 212.1 188.3)">1k</text>
<text x="259" y="191.9">GND</text>
<text x="270.2" y="189.9" transform="rotate(-90 270.2 189.9)">170v</text>
</g>
<g font-size="2.3" fill="#008000">
<text x="237.6" y="80">K155NA1</text>
<text x="273.9" y="126.4" transform="rotate(-90 273.9 126.4)">1/2w</text>
<text x="173.3" y="165.7">SD</text>
<text x="170.9" y="170.5">SC</text>
</g>
<g font-size="2" fill="#808080">
<text x="131.8" y="17.7">1</text>
<text x="139.7" y="17.7">2</text>
<text x="131.8" y="20.1">3</text>
<text x="131.8" y="22.5">5</text>
<text x="139.7" y="20.1">4</text>
<text x="139.7" y="22.5">6</text>
<text x="130.9" y="29.6">11</text>
<text x="131.8" y="24.8">7</text>
<text x="131.8" y="27.3">9</text>
<text x="139.7" y="29.6">12</text>
<text x="139.7" y="24.8">8</text>
<text x="139.7" y="27.3">10</text>
<text x="130.7" y="32">13</text>
<text x="130.7" y="34.4">15</text>
<text x="139.7" y="32">14</text>
<text x="139.7" y="34.4">16</text>
<text x="130.7" y="36.8">17</text>
<text x="130.7" y="39.2">19</text>
<text x="139.7" y="36.8">18</text>
<text x="139.7" y="39.2">20</text>
<text x="230.1" y="70.7" transform="rotate(-90 230.1 70.7)">16</text>
<text x="232.5" y="70.7" transform="rotate(-90 232.5 70.7)">15</text>
<text x="234.9" y="70.7" transform="rotate(-90 234.9 70.7)">8</text>
<text x="237.2" y="70.7" transform="rotate(-90 237.2 70.7)">9</text>
<text x="239.6" y="70.7" transform="rotate(-90 239.6 70.7)">13</text>
<text x="242" y="70.7" transform="rotate(-90 242 70.7)">14</text>
<text x="244.4" y="70.7" transform="rotate(-90 244.4 70.7)">11</text>
<text x="246.8" y="70.7" transform="rotate(-90 246.8 70.7)">10</text>
<text x="249.2" y="70.7" transform="rotate(-90 249.2 70.7)">1</text>
<text x="251.5" y="70.7" transform="rotate(-90 251.5 70.7)">2</text>
<text x="221.6" y="76.1" transform="rotate(-90 221.6 76.1)">5</text>
<text x="231.1" y="77.4" transform="rotate(-90 231.1 77.4)">K0</text>
<text x="233.6" y="77.4" transform="rotate(-90 233.6 77.4)">K1</text>
<text x="235.9" y="77.4" transform="rotate(-90 235.9 77.4)">K2</text>
<text x="238.3" y="77.4" transform="rotate(-90 238.3 77.4)">K3</text>
<text x="240.7" y="77.4" transform="rotate(-90 240.7 77.4)">K4</text>
<text x="243.1" y="77.4" transform="rotate(-90 243.1 77.4)">K5</text>
<text x="245.4" y="77.4" transform="rotate(-90 245.4 77.4)">K6</text>
<text x="247.8" y="77.4" transform="rotate(-90 247.8 77.4)">K7</text>
<text x="250.2" y="77.4" transform="rotate(-90 250.2 77.4)">K8</text>
<text x="252.6" y="77.4" transform="rotate(-90 252.6 77.4)">K9</text>
<text x="221.6" y="87.3" transform="rotate(-90 221.6 87.3)">12</text>
<text x="240.7" y="84.9" transform="rotate(-90 240.7 84.9)">A</text>
<text x="243" y="84.9" transform="rotate(-90 243 84.9)">B</text>
<text x="245.4" y="84.9" transform="rotate(-90 245.4 84.9)">C</text>
<text x="247.8" y="84.9" transform="rotate(-90 247.8 84.9)">D</text>
<text x="239.6" y="90.4" transform="rotate(-90 239.6 90.4)">3</text>
<text x="242" y="90.4" transform="rotate(-90 242 90.4)">6</text>
<text x="244.4" y="90.4" transform="rotate(-90 244.4 90.4)">7</text>
<text x="246.8" y="90.4" transform="rotate(-90 246.8 90.4)">4</text>
<text x="15.7" y="101.1" transform="rotate(-90 15.7 101.1)">16</text>
<text x="20.4" y="101.1" transform="rotate(-90 20.4 101.1)">15</text>
<text x="25.2" y="101.1" transform="rotate(-90 25.2 101.1)">14</text>
<text x="30" y="101.1" transform="rotate(-90 30 101.1)">13</text>
<text x="34.8" y="101.1" transform="rotate(-90 34.8 101.1)">12</text>
<text x="39.5" y="101.1" transform="rotate(-90 39.5 101.1)">11</text>
<text x="44.3" y="101.1" transform="rotate(-90 44.3 101.1)">10</text>
<text x="49" y="101.1" transform="rotate(-90 49 101.1)">9</text>
<text x="65.7" y="101.1" transform="rotate(-90 65.7 101.1)">16</text>
<text x="70.5" y="101.1" transform="rotate(-90 70.5 101.1)">15</text>
<text x="75.2" y="101.1" transform="rotate(-90 75.2 101.1)">14</text>
<text x="80" y="101.1" transform="rotate(-90 80 101.1)">13</text>
<text x="84.8" y="101.1" transform="rotate(-90 84.8 101.1)">12</text>
<text x="89.5" y="101.1" transform="rotate(-90 89.5 101.1)">11</text>
<text x="94.3" y="101.1" transform="rotate(-90 94.3 101.1)">10</text>
<text x="99.1" y="101.1" transform="rotate(-90 99.1 101.1)">9</text>
<text x="170.5" y="111.8" transform="rotate(-90 170.5 111.8)">1</text>
<text x="172.9" y="111.8" transform="rotate(-90 172.9 111.8)">2</text>
<text x="175.3" y="111.8" transform="rotate(-90 175.3 111.8)">3</text>
<text x="177.7" y="111.8" transform="rotate(-90 177.7 111.8)">4</text>
<text x="189.6" y="111.8" transform="rotate(-90 189.6 111.8)">1</text>
<text x="192" y="111.8" transform="rotate(-90 192 111.8)">2</text>
<text x="194.4" y="111.8" transform="rotate(-90 194.4 111.8)">3</text>
<text x="196.7" y="111.8" transform="rotate(-90 196.7 111.8)">4</text>
<text x="15.7" y="117.1" transform="rotate(-90 15.7 117.1)">1</text>
<text x="20.4" y="117.1" transform="rotate(-90 20.4 117.1)">2</text>
<text x="25.2" y="117.1" transform="rotate(-90 25.2 117.1)">3</text>
<text x="30" y="117.1" transform="rotate(-90 30 117.1)">4</text>
<text x="34.8" y="117.1" transform="rotate(-90 34.8 117.1)">5</text>
<text x="39.5" y="117.1" transform="rotate(-90 39.5 117.1)">6</text>
<text x="44.3" y="117.1" transform="rotate(-90 44.3 117.1)">7</text>
<text x="49" y="117.1" transform="rotate(-90 49 117.1)">8</text>
<text x="65.7" y="117.1" transform="rotate(-90 65.7 117.1)">1</text>
<text x="70.5" y="117.1" transform="rotate(-90 70.5 117.1)">2</text>
<text x="75.2" y="117.1" transform="rotate(-90 75.2 117.1)">3</text>
<text x="80" y="117.1" transform="rotate(-90 80 117.1)">4</text>
<text x="84.8" y="117.1" transform="rotate(-90 84.8 117.1)">5</text>
<text x="89.5" y="117.1" transform="rotate(-90 89.5 117.1)">6</text>
<text x="94.3" y="117.1" transform="rotate(-90 94.3 117.1)">7</text>
<text x="99.1" y="117.1" transform="rotate(-90 99.1 117.1)">8</text>
<text x="127.6" y="123.7" transform="rotate(-90 127.6 123.7)">1</text>
<text x="130" y="123.7" transform="rotate(-90 130 123.7)">2</text>
<text x="132.4" y="123.7" transform="rotate(-90 132.4 123.7)">3</text>
<text x="134.8" y="123.7" transform="rotate(-90 134.8 123.7)">4</text>
<text x="137.2" y="123.7" transform="rotate(-90 137.2 123.7)">5</text>
<text x="112.1" y="148.7">VDD</text>
<text x="120.6" y="149.8">VDD</text>
<text x="143.3" y="149.8">VSS</text>
<text x="151.6" y="148.7">VSS</text>
<text x="115.1" y="151.1">2</text>
<text x="115.1" y="153.5">3</text>
<text x="115.1" y="155.9">4</text>
<text x="120.6" y="152.1">OSC1/RA5</text>
<text x="120.6" y="154.5">OSC2/RA4/AN3 RA1/D-/PGC</text>
<text x="135.4" y="152.1">RA0/D+/PGD</text>
<text x="151.6" y="155.9">17</text>
<text x="151.6" y="153.5">18</text>
<text x="151.6" y="151.1">19</text>
<text x="115.1" y="158.2">5</text>
<text x="115.1" y="160.6">6</text>
<text x="120.6" y="156.9">MCLR/RA3/VPP</text>
<text x="120.6" y="159.3">RC5</text>
<text x="120.6" y="161.7">RC4</text>
<text x="138.9" y="161.7">RC1/AN5</text>
<text x="138.9" y="159.3">RC0/AN4</text>
<text x="141.9" y="156.9">VUSB</text>
<text x="151.6" y="160.6">15</text>
<text x="151.6" y="158.2">16</text>
<text x="115.1" y="163">7</text>
<text x="115.1" y="165.4">8</text>
<text x="115.1" y="167.8">9</text>
<text x="120.6" y="164">RC3/AN7</text>
<text x="120.6" y="166.4">RC6/AN8</text>
<text x="134.1" y="166.5">RB4/AN10/SDI</text>
<text x="138.9" y="164">RC2/AN6</text>
<text x="151.6" y="167.8">12</text>
<text x="151.6" y="165.4">13</text>
<text x="151.6" y="163">14</text>
<text x="114" y="170.1">10</text>
<text x="120.6" y="168.8">RC7/AN9</text>
<text x="120.6" y="171.2">RB7</text>
<text x="137.5" y="168.8">RB5/AN11/</text>
<text x="138.8" y="171.2">RB6/SCK</text>
<text x="151.6" y="170.1">11</text>
<text x="187.2" y="179.7" transform="rotate(-90 187.2 179.7)">4</text>
<text x="189.6" y="179.7" transform="rotate(-90 189.6 179.7)">3</text>
<text x="192" y="179.7" transform="rotate(-90 192 179.7)">2</text>
<text x="194.4" y="179.7" transform="rotate(-90 194.4 179.7)">1</text>
<text x="187.2" y="191" transform="rotate(-90 187.2 191)">5</text>
<text x="189.6" y="191" transform="rotate(-90 189.6 191)">6</text>
<text x="192" y="191" transform="rotate(-90 192 191)">7</text>
<text x="194.4" y="191" transform="rotate(-90 194.4 191)">8</text>
</g>
<g font-size="1.7" fill="#808080">
<text x="13" y="115.7" transform="rotate(-90 13 115.7)">IC3</text>
<text x="53.6" y="115.7" transform="rotate(-90 53.6 115.7)">TLP627-4</text>
<text x="63.1" y="115.7" transform="rotate(-90 63.1 115.7)">IC4</text>
</g>
<g font-size="1.7" fill="#800000">
<text x="132.8" y="144.3">14k50(SOIC)</text>
<text x="187.1" y="181.4">4</text>
<text x="189.5" y="181.4">3</text>
<text x="191.9" y="181.4">2</text>
<text x="194" y="181.4">1</text>
<text x="194.3" y="189.3">ON</text>
</g>
</svg>
